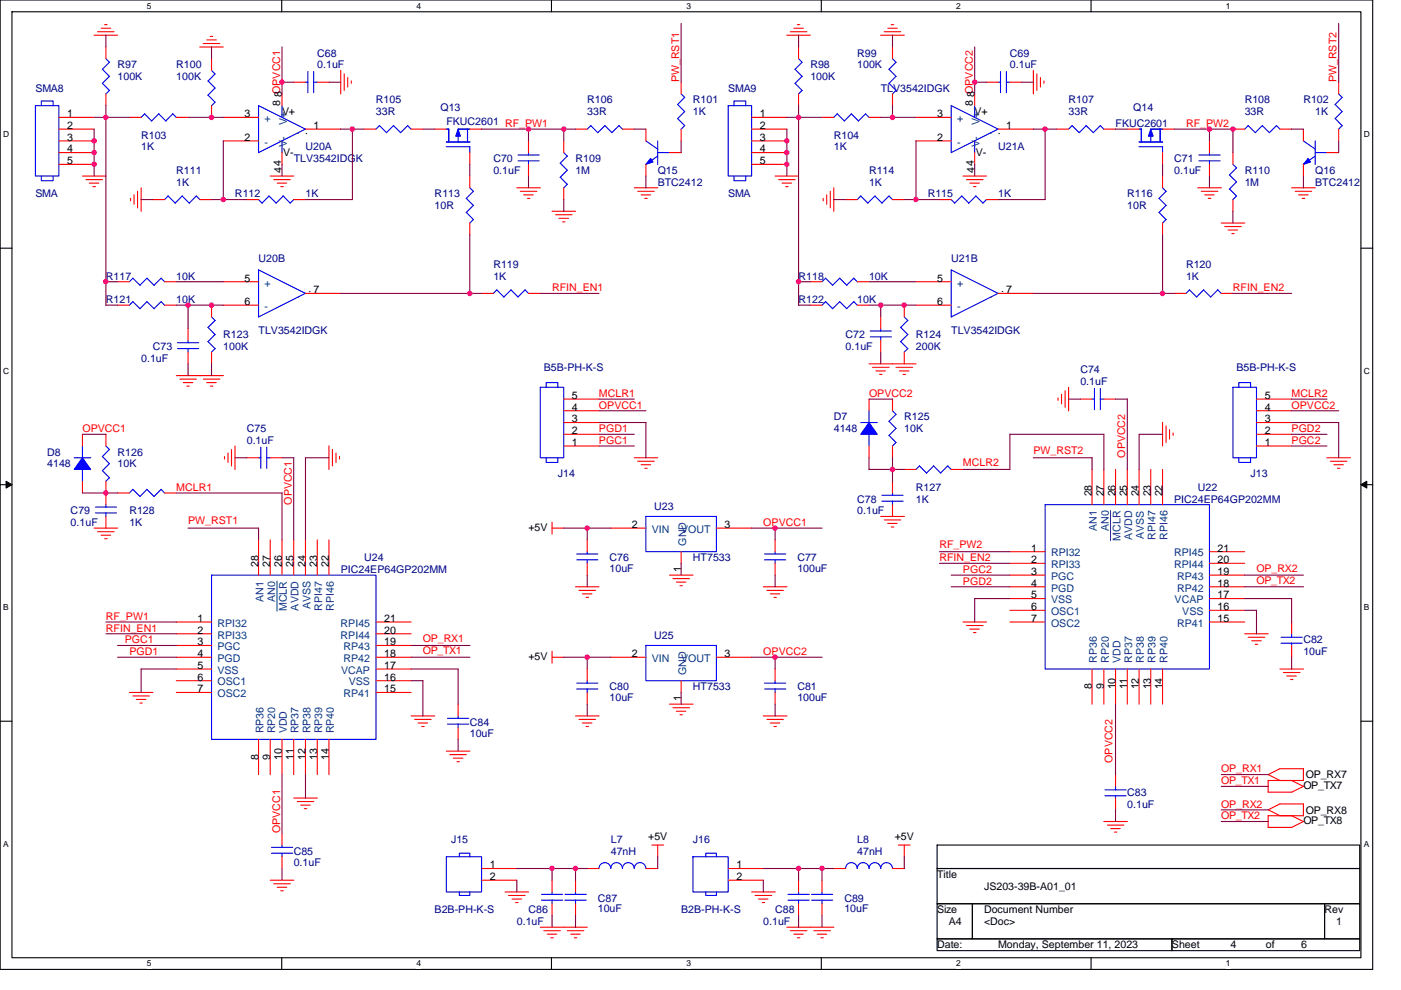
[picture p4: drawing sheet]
<svg xmlns="http://www.w3.org/2000/svg" width="297mm" height="210mm" viewBox="0 0 297 210" stroke-linecap="round" stroke-linejoin="round" font-family="sans-serif">
<path d="M0 0h291v205.6h-291zM2.5 2.5h286v200.6h-286z" fill="none" stroke="#000" stroke-width=".23"/>
<g fill="#fff">
<path d="M31.1 .3h1v1.9h-1z"/>
<path d="M31.1 203.4h1v2h-1z"/>
</g>
<path d="M59.7 0v2.5M59.7 203.1v2.5" fill="none" stroke="#000" stroke-width=".23"/>
<g fill="#fff">
<path d="M88.3 .3h1v1.9h-1z"/>
<path d="M88.3 203.4h1v2h-1z"/>
</g>
<path d="M116.9 0v2.5M116.9 203.1v2.5" fill="none" stroke="#000" stroke-width=".23"/>
<g fill="#fff">
<path d="M145.5 .3h1v1.9h-1z"/>
<path d="M145.5 203.4h1v2h-1z"/>
</g>
<path d="M174.1 0v2.5M174.1 203.1v2.5" fill="none" stroke="#000" stroke-width=".23"/>
<g fill="#fff">
<path d="M202.7 .3h1v1.9h-1z"/>
<path d="M202.7 203.4h1v2h-1z"/>
</g>
<path d="M231.3 0v2.5M231.3 203.1v2.5" fill="none" stroke="#000" stroke-width=".23"/>
<g fill="#fff">
<path d="M259.9 .3h1v1.9h-1z"/>
<path d="M259.9 203.4h1v2h-1z"/>
<path d="M.7 27.6h1.3v1.9h-1.3z"/>
<path d="M289.2 27.6h1.3v1.9h-1.3z"/>
<path d="M.7 77.7h1.3v2h-1.3z"/>
<path d="M289.2 77.7h1.3v2h-1.3z"/>
</g>
<path d="M0 52.6h2.5M288.5 52.6h2.5" fill="none" stroke="#000" stroke-width=".23"/>
<g fill="#fff">
<path d="M.7 127.9h1.2v2h-1.2z"/>
<path d="M289.2 127.9h1.2v2h-1.2z"/>
</g>
<path d="M0 102.8h2.5M288.5 102.8h2.5" fill="none" stroke="#000" stroke-width=".23"/>
<path d="M1.3 102.1l1.2 .7-1.2 .7zM288.5 102.8l1.3-.7v1.4z" fill="#000" stroke="#000" stroke-width=".21"/>
<g fill="#fff">
<path d="M.7 178h1.2v2h-1.2z"/>
<path d="M289.2 178h1.2v2h-1.2z"/>
</g>
<path d="M0 153h2.5M288.5 153h2.5M198.7 179.2h89.6v5h-89.6zM198.7 184.2h89.6v7.5h-89.6zM198.7 191.7h7.5v7.4h-7.5zM198.7 199.1h49.8v2.5h-49.8zM206.2 191.7h74.6v7.4h-74.6zM248.5 199.1h39.8v2.5h-39.8zM280.8 191.7h7.5v7.4h-7.5z" fill="none" stroke="#000" stroke-width=".23"/>
<g fill="none" stroke="#f00" stroke-width=".23">
<path d="M19.9 7.5h5M20.7 6.7h3.5M21.5 6h2M22.2 5.2h.5M22.5 10v2.4M22.5 19.9v2.5M42.4 10h4.9M43.1 9.2h3.5M43.9 8.5h2M44.6 7.7h.5M44.8 12.4v2.5M59.8 19.9v2.5"/>
<path d="M62.3 17.4h2.5M67.3 17.4h2.4M72.2 14.9v5M73 15.7v3.5M73.7 16.4v2.1M74.5 17.2v.5M144.4 17.4v2.5M166.8 7.5h5M167.6 6.7h3.5M168.3 6h2M169 5.2h.6M169.3 10v2.4"/>
<path d="M169.3 19.9v2.5M186.7 7.5h5M187.5 6.7h3.5M188.2 6h2M189 5.2h.5M189.2 10v2.4M189.2 19.9v2.5M206.6 19.9v2.5M209.1 17.4h2.5M214.1 17.4h2.5M219.1 14.9v5M219.8 15.7v3.5"/>
<path d="M220.6 16.4v2.1M221.3 17.2v.5M283.8 17.4v2.5M12.5 27.4h7.5M12.5 29.9h7.5M12.5 24.9h7.5M12.5 32.4h7.5M12.5 34.9h7.5M17.5 37.3h5M18.2 38.1h3.5M18.9 38.8h2.1M19.7 39.6h.5"/>
<path d="M27.4 24.9h2.5M29.9 39.8v5M37.4 24.9h2.5M44.8 22.4v2.5M47.3 29.9h7.5M47.3 24.9h7.5M57.3 37.3h5M58 38.1h3.5M58.8 38.8h2M59.5 39.6h.6M59.8 32.4v2.5M64.8 27.4h7.4"/>
<path d="M77.2 27.4h2.5M87.2 27.4h2.5M92.2 27.4h2.4M99.6 32.4v2.5M99.6 37.3v2.5M99.6 27.4h2.5M109.6 39.8h5M112.1 29.9v2.5M112.1 34.9v2.4M119.5 29.9v2.5M119.5 39.8v2.5M122 27.4h2.5"/>
<path d="M132 27.4h2.5M134.5 39.8h5M136.9 27.4v2.5M136.9 34.9v2.4M141.9 32.4h2.5M144.4 27.4v2.5M159.4 27.4h7.4M159.4 29.9h7.4M159.4 24.9h7.4M159.4 32.4h7.4M159.4 34.9h7.4M164.3 37.3h5"/>
<path d="M165.1 38.1h3.5M165.8 38.8h2M166.6 39.6h.5M174.3 24.9h2.5M176.8 39.8v5M184.3 24.9h2.4M194.2 29.9h7.5M194.2 24.9h7.5M204.2 37.3h5M204.9 38.1h3.5M205.6 38.8h2M206.4 39.6h.5"/>
<path d="M206.6 32.4v2.5M211.6 27.4h7.5M224.1 27.4h2.5M234 27.4h2.5M239 27.4h2.5M246.5 32.4v2.5M246.5 37.3v2.5M246.5 27.4h2.5M254 39.8h4.9M256.4 29.9v2.5M256.4 34.9v2.4M261.4 27.4h2.5"/>
<path d="M261.4 32.4v2.5M271.4 27.4h2.5M273.9 39.8h5M276.3 27.4v2.5M276.3 34.9v2.4M281.3 32.4h2.5M283.8 27.4v2.5M24.9 59.8h2.5M27.7 42.1v.5M28.4 41.3v2M29.2 40.6v3.5M32.4 42.3h2.5"/>
<path d="M34.9 59.8h2.5M42.4 42.3h2.4M47.3 59.8h7.5M52.3 42.3h2.5M62.3 42.3h2.5M99.6 47.3v2.5M110.3 40.6h3.5M111 41.3h2M111.8 42.1h.5M117 44.8h5M117.8 45.6h3.5M118.5 46.3h2"/>
<path d="M119.3 47.1h.5M135.2 40.6h3.5M135.9 41.3h2M136.7 42.1h.5M171.8 59.8h2.5M174.5 42.1v.5M175.3 41.3v2M176 40.6v3.5M179.3 42.3h2.5M181.8 59.8h2.5M189.2 42.3h2.5M194.2 59.8h7.5"/>
<path d="M199.2 42.3h2.5M209.1 42.3h2.5M246.5 47.3v2.5M254.7 40.6h3.5M255.4 41.3h2M256.2 42.1h.5M258.9 47.3h5M259.7 48h3.5M260.4 48.8h2M261.2 49.6h.5M261.4 42.3v2.5M274.6 40.6h3.5"/>
<path d="M275.3 41.3h2M276.1 42.1h.5M24.9 64.7h2.5M34.9 64.7h2.5M39.9 69.7v2.5M39.9 74.7v2.5M44.8 64.7v2.5M44.8 74.7v2.5M47.3 64.7h7.5M47.4 79.7h-10M64.8 62.2h7.4M102.1 62.2h2.5"/>
<path d="M112.1 62.2h2.5M171.8 64.7h2.5M181.8 64.7h2.5M185 77.9h3.5M185.7 78.7h2M186.5 79.4h.5M186.7 67.2v2.5M186.7 72.2v2.5M190 77.9h3.5M190.7 78.7h2M191.5 79.4h.5M191.7 64.7v2.5"/>
<path d="M191.7 74.7v2.5M194.2 64.7h7.5M194.2 77.2h-9.9M211.6 62.2h7.5M249 62.2h2.5M258.9 62.2h2.5M17.5 92.1v2.5M22.5 92.1v2.5M38.1 80.4h3.5M38.9 81.2h2M39.6 81.9h.5M43.1 80.4h3.5"/>
<path d="M43.8 81.2h2M44.6 81.9h.5M47.6 96.8v.6M48.3 96.1v2M49.1 95.3v3.5M49.8 94.6v5M52.3 97.1h2.5M57.3 97.1h2.5M69.7 94.6v5M70.5 95.3v3.5M71.2 96.1v2M72 96.8v.5"/>
<path d="M119.5 94.6h7.5M119.5 92.1h7.5M119.5 89.6h7.5M119.5 87.1h7.5M119.5 84.6h7.5M134.5 97.1h5M135.2 97.8h3.5M135.9 98.6h2M136.7 99.3h.5M184.3 84.6v2.5M184.3 94.6v2.5M189.2 84.6v2.5"/>
<path d="M189.2 94.6v2.5M191.7 99.6h2.5M201.7 99.6h2.5M224.3 84.4v.5M225.1 83.6v2M225.8 82.9v3.5M226.6 82.1v5M229.1 84.6h2.4M231.5 99.6v7.4M234 84.6h2.5M234 99.6v7.4M236.5 99.6v7.4"/>
<path d="M239 99.6v7.4M241.5 99.6v7.4M244 99.6v7.4M246.5 89.6v5M246.5 99.6v7.4M247.2 90.3v3.6M248 91.1v2M248.7 91.8v.6M266.4 94.6h7.5M266.4 92.1h7.5M266.4 89.6h7.5M266.4 87.1h7.5"/>
<path d="M266.4 84.6h7.5M281.3 97.1h5M282.1 97.8h3.5M282.8 98.6h2M283.6 99.3h.5M17.5 102.1v2.5M20 112h5M20.7 112.8h3.5M21.4 113.5h2M22.2 114.3h.5M22.5 102.1v4.9M22.5 109.5v2.5"/>
<path d="M24.9 104.6h2.5M34.9 104.6h2.5M54.8 114.5v7.5M57.3 114.5v7.5M59.8 114.5v7.5M62.3 114.5v7.5M64.8 114.5v7.5M67.3 114.5v7.5M69.7 114.5v7.5M117 112h2.5M117 110.8v2.5M124.5 114.5v2.5"/>
<path d="M124.5 119.5v2.5M129.5 112h7.4M144.4 117v2.5M151.9 112h7.5M164.3 114.5v2.5M164.3 119.5v2.5M186.7 109.5h5M187.5 110.3h3.5M188.2 111h2M189 111.8h.5M189.2 102.1v2.5M189.2 107v2.5"/>
<path d="M214.1 117h7.5M214.1 119.5h7.5M256.4 117h7.5M256.4 119.5h7.5M37.4 139.4h7.4M37.4 134.4h7.4M37.4 131.9h7.4M37.4 136.9h7.4M79.7 139.4h7.5M79.7 134.4h7.5M79.7 131.9h7.5M79.7 136.9h7.5"/>
<path d="M117 138.1v2.6M117 139.4h2.5M122 124.5h5M122.8 125.2h3.5M123.5 126h2M124.3 126.7h.5M129.5 139.4h7.4M141.9 122h5M142.7 122.7h3.5M143.4 123.5h2M144.2 124.2h.5M151.9 139.4h7.5"/>
<path d="M161.8 124.5h5.1M162.6 125.2h3.5M163.3 126h2M164.1 126.7h.5M204.2 131.9h5M204.9 132.7h3.5M205.6 133.4h2M206.4 134.2h.5M214.1 124.5h7.5M214.1 122h7.5M214.1 131.9h7.5M214.1 127h7.5"/>
<path d="M214.1 129.5h7.5M256.4 124.5h7.5M256.4 122h7.5M256.4 131.9h7.5M256.4 127h7.5M256.4 129.5h7.5M263.9 134.4h5M264.6 135.2h3.6M265.4 135.9h2M266.1 136.7h.6M273.9 131.9v2.5M273.9 136.9v2.5"/>
<path d="M27.4 146.9h5M28.2 147.6h3.5M28.9 148.4h2M29.7 149.1h.5M37.4 141.9h7.4M37.4 146.9h7.4M37.4 144.4h7.4M54.8 156.8v7.5M57.3 156.8v7.5M59.8 156.8v7.5M62.3 156.8v7.5M64.8 156.8v7.5"/>
<path d="M67.3 156.8v7.5M69.7 156.8v7.5M79.7 141.9h7.5M79.7 146.9h7.5M79.7 144.4h7.5M87.2 151.8h5M87.9 152.6h3.5M88.6 153.4h2.1M89.4 154.1h.5M94.6 159.3h5M97.1 149.4v2.4M97.1 154.3v2.5"/>
<path d="M122 151.8h5M122.8 152.6h3.5M123.5 153.4h2M124.3 154.1h.5M124.5 141.9v2.5M124.5 146.9v2.5M141.9 149.4h5M142.7 150.1h3.5M143.4 150.9h2M144.2 151.6h.5M144.4 144.4v2.5M161.8 151.8h5.1"/>
<path d="M162.6 152.6h3.5M163.3 153.4h2M164.1 154.1h.5M164.3 141.9v2.5M164.3 146.9v2.5M231.5 141.9v7.5M234 141.9v7.5M236.5 141.9v7.5M239 141.9v7.5M241.5 141.9v7.5M244 141.9v7.5M246.5 141.9v7.5"/>
<path d="M271.4 141.9h5M272.1 142.6h3.5M272.8 143.4h2M273.6 144.1h.5M59.8 176.7v2.5M62.3 169.3h5M63 170h3.5M63.8 170.8h2M64.5 171.5h.5M95.4 160.1h3.5M96.1 160.8h2M96.9 161.6h.5"/>
<path d="M138.2 179.2h2.5M139.4 179.2v2.5M190.5 179.2h2.5M191.7 179.2v2.5M234 174.2h5M234.8 175h3.5M235.5 175.7h2M236.3 176.5h.5M236.5 164.3v2.5M236.5 169.3v2.5M268.9 168h5M268.9 175.5h5"/>
<path d="M268.9 164.3l2.5 1.2M268.9 171.7l2.5 1.3M268.9 164.3l2.5-1.3h4.9v2.6M268.9 171.8l2.5-1.3h4.9v2.5M273.9 165.5l2.4 1.3-2.5 1.2M273.9 173l2.5 1.3M276.3 165.5h-7.4v2.5M276.3 173h-7.4v2.5M276.3 174.2l-2.5 1.3M57.3 186.7h5M58 187.5h3.5M58.8 188.2h2"/>
<path d="M59.5 188.9h.6M59.8 181.7v2.5M102.1 186.7h7.5M102.1 184.2h7.5M107.1 189.2h5M107.8 189.9h3.5M108.6 190.7h2M109.3 191.4h.6M115.3 197.4h3.5M116 198.1h2M116.8 198.9h.5M117 186.7v2.5"/>
<path d="M117 191.7v2.5M120.3 197.4h3.5M121 198.1h2M121.8 198.9h.5M122 186.7v2.5M122 191.7v2.5M124.5 184.2h2.5M124.5 196.7h-9.9M136.9 184.2h2.5M154.4 186.7h7.4M154.4 184.2h7.4M159.4 189.2h5"/>
<path d="M160.1 189.9h3.5M160.8 190.7h2M161.6 191.4h.5M167.6 197.4h3.5M168.3 198.1h2M169.1 198.9h.5M169.3 186.7v2.5M169.3 191.7v2.5M172.5 197.4h3.6M173.3 198.1h2M174.1 198.9h.5M174.3 186.7v2.5"/>
<path d="M174.3 191.7v2.5M176.8 184.2h2.5M176.8 196.7h-10M189.2 184.2h2.5"/>
</g>
<g fill="none" stroke="#00f" stroke-width=".23">
<path d="M21.7 14.7l1.5 1.5M21.7 17.7l1.5 1.5-.8 .7M22.5 12.4l.7 .8M23.2 13.2l-1.5 1.5M23.2 16.2l-1.5 1.5M44.1 17.2l1.5 1.5M44.8 14.9l.8 .8M45.6 15.7l-1.5 1.5M45.6 18.7l-1.5 1.5 1.5 1.5M64.8 17.4h.5M65.3 15.2v4.5M66.5 17.4h.8"/>
<path d="M66.5 15.2v4.5M144.4 19.9l.8 .8-1.5 1.5M168.6 14.7l1.5 1.5M168.6 17.7l1.5 1.5M169.3 12.4l.8 .8M170 13.2l-1.5 1.5M170 16.2l-1.5 1.5M170 19.2l-.7 .7M188.5 14.7l1.5 1.5M188.5 17.7l1.5 1.5-.8 .7M189.2 12.4l.8 .8M190 13.2l-1.5 1.5"/>
<path d="M190 16.2l-1.5 1.5M211.6 17.4h.5M212.1 15.2v4.5M213.4 17.4h.7M213.4 15.2v4.5M283.8 19.9l.8 .8-1.5 1.5M7.5 22.4h5v14.9h-5zM8.8 37.3v1h2.5v-1M8.8 22.4v-1h2.5v1M30.7 24.1l-.8 .8M33.7 24.2l1.5 1.5M33.7 24.1l-1.5 1.6-1.5-1.5"/>
<path d="M36.6 24.2l.8 .7M36.7 24.1l-1.5 1.6M45.6 21.7l-.8 .7M54.8 22.4l10 5M54.8 22.4v10l10-5M59.8 22.4v2.5M59.8 29.9v2.5M80.5 26.6l-.8 .8M83.4 26.6l1.6 1.6M83.5 26.6l-1.5 1.6-1.5-1.6M86.4 26.6l.8 .8M86.4 26.6l-1.5 1.5"/>
<path d="M94.6 31.1h5v1.3M94.6 30.1h5M94.6 27.4h.6l-.1 2.7M97.1 27.4h2.5M97.1 28.6v1.5M99.1 27.4v2.7M99.6 39.8l.8 .8-1.6 1.5 1.6 1.5-1.6 1.5M109.8 34.1h4.5M109.8 32.9h4.5M112.1 32.4v.5M112.1 34.1v.8M118.8 37.6l1.5 1.5-.8 .8"/>
<path d="M119.5 32.4l.8 .7-1.5 1.5 1.5 1.5M120.3 36.1l-1.5 1.5M125.3 26.6l1.5 1.6M125.3 26.6l-.8 .8M128.2 26.6l1.5 1.6M128.3 26.6l-1.6 1.5M131.2 26.6l.8 .8M131.3 26.6l-1.6 1.5M136.9 29.9l2.6 1.7M139.4 32.4h2.6M139.4 33.1l-2.5 1.8M139.4 29.9v5"/>
<path d="M143.7 22.2l1.5 1.5M143.7 25.1l1.5 1.6-.8 .7M145.2 23.7l-1.5 1.5M154.4 22.4h5v14.9h-5zM155.6 22.4v-1h2.5v1M155.6 37.3v1h2.5v-1M177.5 24.1l-.7 .8M180.5 24.1l-1.5 1.6-1.5-1.5M183.5 24.2l.8 .7M183.5 24.1l-1.5 1.6-1.5-1.5M201.7 22.4l9.9 5M201.7 22.4v10l9.9-5"/>
<path d="M206.6 22.4v2.5M206.6 29.9v2.5M227.3 26.6l-.7 .8M230.3 26.6l-1.5 1.6-1.5-1.6M233.3 26.6l.8 .8M233.3 26.6l-1.5 1.6-1.5-1.6M241.5 31.1h5v1.3M241.5 30.1h5M241.5 27.4h.5v2.7M244 27.4h2.5M244 28.6v1.5M246 27.4v2.7"/>
<path d="M246.5 39.8l.7 .8M254.2 34.1h4.5M254.2 32.9h4.5M256.4 32.4v.5M256.4 34.1v.8M260.7 37.1l1.5 1.5-1.6 1.5M261.4 34.9l.8 .7-1.6 1.5M264.6 26.6l1.6 1.6M264.7 26.6l-.8 .8M267.6 26.6l1.6 1.6M267.6 26.6l-1.5 1.5M270.6 26.6l.8 .8"/>
<path d="M270.7 26.6l-1.6 1.5M276.3 29.9l2.6 1.7M278.8 33.1l-2.5 1.8M278.8 29.9v5M278.8 32.4h2.5M283.1 22.2l1.5 1.5M283.1 25.1l1.5 1.6-.8 .7M284.6 23.7l-1.5 1.5M28.2 59l1.5 1.5M28.2 59l-.8 .8M34.2 59l.7 .8M34.2 59l-1.5 1.5"/>
<path d="M35.6 41.6l1.6 1.5 1.4-1.5 1.5 1.5 1.5-1.5 .8 .8M35.7 41.6l-.8 .7M54.8 42.3l.8 .8 1.4-1.5 1.5 1.5M60 41.6l1.5 1.5M60 41.6l-1.5 1.5M62.3 42.3l-.8 .8M98.9 45.1l1.5 1.5-.8 .7M175 59l1.5 1.5M175.1 59l-.8 .8M181.8 42.3l.7-.7 1.5 1.5M181.8 59.8l-.8-.8-1.5 1.5M189.2 42.4l-.7-.8-1.5 1.5-1.5-1.5-1.5 1.5"/>
<path d="M201.7 42.3l.7 .8M201.7 57.2l9.9 5M201.7 57.3v9.9M208.4 43.1l-1.5-1.5-1.5 1.5-1.5-1.5-1.5 1.5M209.1 42.3l-.7 .8M245.7 45.1l1.5 1.5M247.2 40.6l-1.5 1.5 1.5 1.5M247.2 43.6l-1.5 1.5M247.2 46.6l-.7 .7M260.7 40.1l1.5 1.5M262.2 41.6l-.8 .8M28.2 64l1.5 1.5"/>
<path d="M28.2 64l-.8 .7M29.7 60.5l1.5-1.5 1.5 1.5M29.7 65.5l1.5-1.5 1.5 1.5M34.2 64l.7 .7M34.2 64l-1.5 1.5M37.6 73.9h4.5M37.6 72.7h4.5M39.9 72.2v.5M39.9 73.9v.8M44.1 69.4l1.5 1.6M44.8 67.2l.8 .8M45.6 68l-1.5 1.5"/>
<path d="M45.6 71l-1.5 1.5 1.5 1.5M45.6 73.9l-.8 .8M54.8 67.2l10-5-10-4.9v9.9M105.3 61.5l1.5 1.5M105.4 61.5l-.8 .7M106.8 63l1.5-1.5 1.6 1.5M112.1 62.3l-.8-.8-1.5 1.5M175 64l1.5 1.5M175.1 64l-.8 .7M176.5 60.5l1.6-1.5 1.4 1.5M176.5 65.5l1.6-1.5 1.4 1.5M181.8 64.7l-.8-.7-1.5 1.5"/>
<path d="M184.5 71.5h4.5M184.5 70.2h4.5M186.7 69.7v.5M186.7 71.4v.8M191 69.4l1.5 1.6-1.6 1.5M191 72.5l1.5 1.5-.8 .7M191.7 67.2l.8 .8M192.5 68l-1.6 1.5M211.6 62.2l-9.9 5M251.5 62.2l.7-.7 1.5 1.5M255.2 61.5l1.5 1.5M255.2 61.5l-1.5 1.5"/>
<path d="M258.9 62.3l-.7-.8-1.5 1.5M15.7 97.1h3.5M17.5 94.6v2.5M17.5 99.5v2.6M21.7 96.8l1.5 1.6M21.7 99.8l1.5 1.5-.8 .8M22.5 94.6l.7 .8-1.5 1.5M23.2 98.3l-1.5 1.5M54.8 97.1h.5M55.3 94.8v4.5M56.5 97.1h.8M56.6 94.8v4.5"/>
<path d="M114.6 82.1h4.9v15h-4.9zM115.8 97.1v1h2.5v-1M115.8 82.1v-.9h2.5v.9M182.5 89.6h3.5M184.3 87.1v2.5M184.3 92.1v2.5M188.5 92.4l1.5 1.5-.8 .7M189.2 87.1l.8 .8-1.5 1.5 1.5 1.5M190 90.9l-1.5 1.5M194.2 99.6l.8-.8 1.5 1.6M201.7 99.6l-.7-.8-1.6 1.5M231.5 84.6h.6"/>
<path d="M232 82.4v4.5M233.3 84.6h.7M233.3 82.4v4.5M261.4 82.1h5v15h-5zM262.7 82.1v-.9h2.5v.9M262.7 97.1v1h2.5v-1M20.2 108.8h4.5M20.2 107.5h4.5M22.5 107v.6M22.5 108.8v.7M28.2 103.8l1.5 1.5 1.5-1.5 1.5 1.5M28.2 103.8l-.8 .8"/>
<path d="M34.2 103.8l.7 .8M34.2 103.8l-1.5 1.5M122.3 118.7h4.5M122.3 117.5h4.5M124.5 117v.5M124.5 118.7v.8M136.9 109.5h15v7.5h-15zM162.1 118.7h4.5M162.1 117.5h4.5M164.3 117v.5M164.3 118.7v.8M187 106.3h4.5"/>
<path d="M187 105.1h4.5M189.2 104.6v.5M189.2 106.3v.7M196.4 100.3l1.6-1.5 1.4 1.6M221.6 107h34.8v34.9h-34.8zM44.8 122h34.9v34.8h-34.9zM136.9 136.9h15v7.5h-15zM271.6 135.2h4.5M271.6 136.4h4.5M273.9 134.4v.8M273.9 136.4v.5M94.9 153.6h4.5"/>
<path d="M94.9 152.4h4.5M97.1 151.8v.6M97.1 153.6v.7M122.3 146.1h4.5M122.3 144.9h4.5M124.5 144.4v.5M124.5 146.1v.8M162.1 146.1h4.5M162.1 144.9h4.5M164.3 144.4v.5M164.3 146.1v.8M57.5 179.7h4.6"/>
<path d="M59.8 179.2v.5M234.3 167.5h4.5M234.3 168.8h4.5M236.5 166.8v.8M236.5 168.8v.5M57.5 181h4.6M59.8 181v.7M94.6 181.7h7.5v7.5h-7.5zM97.4 181.7v-.7h2.2v.7M97.4 189.2v.7h2.2v-.7M114.8 190.9h4.5M114.8 189.7h4.5"/>
<path d="M117 189.2v.5M117 190.9v.8M119.8 190.9h4.5M119.8 189.7h4.5M122 189.2v.5M122 190.9v.8M136.9 184.2a1.24 1.24 0 0 0-1.2-1.2 1.24 1.24 0 0 0-1.2 1.2 1.26 1.26 0 0 0-1.3-1.2 1.23 1.23 0 0 0-1.2 1.2 1.24 1.24 0 0 0-1.3-1.2 1.24 1.24 0 0 0-1.2 1.2 1.26 1.26 0 0 0-1.3-1.2 1.23 1.23 0 0 0-1.2 1.2M146.9 181.7h7.5v7.5h-7.5zM149.6 181.7v-.7h2.3v.7M149.6 189.2v.7h2.3v-.7M167.1 190.9h4.5M167.1 189.7h4.5"/>
<path d="M169.3 189.2v.5M169.3 190.9v.8M172.1 190.9h4.4M172.1 189.7h4.4M174.3 189.2v.5M174.3 190.9v.8M189.2 184.2a1.26 1.26 0 0 0-1.2-1.2 1.23 1.23 0 0 0-1.3 1.2 1.24 1.24 0 0 0-1.2-1.2 1.24 1.24 0 0 0-1.2 1.2 1.26 1.26 0 0 0-1.3-1.2 1.23 1.23 0 0 0-1.2 1.2 1.24 1.24 0 0 0-1.3-1.2 1.24 1.24 0 0 0-1.2 1.2"/>
</g>
<path d="M235.5 108.3v6.4M58.7 123.2v6.4" fill="none" stroke="#004080" stroke-width=".21"/>
<g fill="#00f" stroke="#00f" stroke-width=".23">
<path d="M97.1 27.4l.5 1.5h-1z" fill-rule="evenodd"/>
<path d="M184.3 89.6l1.7 2.5h-3.5z" fill-rule="evenodd"/>
<path d="M17.5 97.1l1.7 2.5h-3.5z" fill-rule="evenodd"/>
<path d="M244 27.4l.5 1.5h-1z" fill-rule="evenodd"/>
<path d="M277.3 33.6l.6 .8-1.6 .5z" fill-rule="evenodd"/>
<path d="M137.9 33.6l.5 .8-1.5 .5z" fill-rule="evenodd"/>
</g>
<g fill="none" stroke="#800040" stroke-width=".23">
<path d="M22.5 7.5v2.5M44.8 9.9v2.5M59.8 17.4h2.5M59.8 9.9v10M69.7 17.4h2.5M144.4 5v12.4M169.3 7.5v2.5M189.2 7.5v2.5M206.6 17.4h2.5M206.6 9.9v10M216.6 17.4h2.5M283.8 5v12.4"/>
<path d="M19.9 24.9h7.5M20 27.4v9.9M22.5 22.4v42.3M39.9 24.9h7.4M47.3 29.9v12.4M59.8 34.8v2.5M72.2 27.4h5M74.7 27.4v14.9h-10M89.6 27.4h2.6M99.6 34.8v2.5M102.1 27.4h19.9M112.1 37.3v2.5"/>
<path d="M112.1 27.4v2.5M119.5 27.4v2.5M134.4 27.4h2.5M136.9 37.3v2.5M144.4 29.9v2.5M166.8 27.4v9.9M169.3 22.4v42.3h2.5M174.3 24.9h-7.5M189.2 22.4v2.5M194.2 24.9h-7.5M194.2 29.9v12.4M206.6 34.8v2.5"/>
<path d="M219.1 27.4h5M221.6 27.4v14.9h-10M236.5 27.4h2.5M246.5 34.8v2.5M248.9 27.4h12.5M256.4 37.3v2.5M256.4 27.4v2.5M261.4 27.4v5M273.8 27.4h2.5M276.3 37.3v2.6M283.8 29.9v2.5M22.4 59.8h2.5"/>
<path d="M29.9 42.3h2.5M37.4 59.8h10M44.8 42.3h7.5M99.6 49.8v12.4M119.5 42.3v2.5M169.3 59.8h2.5M176.8 42.3h2.5M184.3 59.8h9.9M191.7 42.3h7.5M246.5 49.8v12.4M261.4 44.8v2.5M22.4 64.7h2.5"/>
<path d="M37.4 64.7h9.9M39.9 64.7v5M39.9 77.2v2.5M44.8 77.2v2.5M72.2 62.2h29.9M114.5 62.2h12.5M184.3 64.7h9.9M186.7 74.7v2.5M186.7 64.7v2.5M219.1 62.2h29.9M261.4 62.2h12.5M17.5 92.1h5"/>
<path d="M49.8 97.1h2.5M59.8 97.1h2.5v17.4M69.8 97.1h-5v17.4M127 89.6h9.9v7.5M127 84.6h7.5M127 87.1h10M127 92.1h7.5M127 94.6h7.5M184.3 84.6h4.9M184.3 97.1v2.5M184.3 99.6h7.4M189.2 97.1v5"/>
<path d="M219.1 97.1h12.5M226.6 84.6h2.5M231.5 97.1v2.5M234 92.1v7.5M234.1 92.1h-20v7.5h-9.9M236.5 84.6h2.5M239 84.6v15M246.5 92.1h-5v7.5M273.9 89.6h9.9v7.5M273.9 84.6h7.4M273.9 87.1h9.9M273.9 92.1h7.4"/>
<path d="M273.9 94.6h7.4M17.5 104.6h7.5M37.4 104.6h22.4v9.9M39.9 112h14.9M54.8 112v2.5M119.5 112h10M124.5 112v2.5M144.4 119.5v2.5M159.4 112h14.9M164.3 112v2.5M199.2 119.5h14.9M199.2 117h14.9"/>
<path d="M22.5 131.9h14.9M22.5 134.4h14.9M24.9 139.4h12.5M24.9 136.9h12.5M87.2 139.4h12.4M87.2 136.9h12.4M119.5 139.4h10M124.5 139.4v2.5M124.5 122v2.5M159.4 139.4h14.9M164.3 139.4v2.5M164.3 122v2.5"/>
<path d="M201.7 124.5h12.4M201.7 122h12.4M206.6 127h7.5M206.6 127v5M263.9 127h10v5M263.9 122h12.5M263.9 124.5h12.5M263.9 129.5h2.5v5M273.9 139.4v2.5M29.9 141.9h7.5M29.9 141.9v5M87.1 141.9h10v7.5"/>
<path d="M87.2 144.4h2.5v7.5M97.1 156.8v2.5M124.5 149.4v2.5M144.4 146.9v2.5M164.3 149.4v2.5M236.5 149.4v14.9M59.8 164.3v12.5M64.8 164.3v5M236.5 171.8v2.5M258.9 164.3h10M258.9 166.8h10M258.9 171.8h10"/>
<path d="M258.9 174.2h10M59.8 184.2v2.5M109.6 184.2h14.9M109.6 186.7v2.5M117 194.2v2.5M117 184.2v2.5M122 184.2v2.5M122 194.2v2.5M139.4 181.7v2.5M161.8 186.7v2.5M161.8 184.2h15M169.3 194.2v2.5"/>
<path d="M169.3 184.2v2.5M174.3 194.2v2.5M174.3 184.2v2.5M191.7 181.7v2.5"/>
</g>
<g fill="#f0f" stroke="#f0f" stroke-width=".23">
<circle cx="59.8" cy="17.4" r=".49"/>
<circle cx="22.4" cy="59.7" r=".49"/>
<circle cx="22.4" cy="24.9" r=".49"/>
<circle cx="20" cy="29.9" r=".49"/>
<circle cx="74.7" cy="27.4" r=".49"/>
<circle cx="112" cy="27.4" r=".49"/>
<circle cx="119.5" cy="27.4" r=".49"/>
<circle cx="20" cy="34.8" r=".49"/>
<circle cx="47.3" cy="42.3" r=".49"/>
<circle cx="99.6" cy="62.2" r=".49"/>
<circle cx="39.9" cy="64.7" r=".5"/>
<circle cx="124.5" cy="112" r=".49"/>
<circle cx="164.3" cy="112" r=".49"/>
<circle cx="206.6" cy="17.4" r=".49"/>
<circle cx="169.3" cy="59.7" r=".49"/>
<circle cx="169.3" cy="24.9" r=".49"/>
<circle cx="221.6" cy="27.4" r=".49"/>
<circle cx="256.4" cy="27.4" r=".49"/>
<circle cx="261.4" cy="27.4" r=".49"/>
<circle cx="194.2" cy="42.3" r=".49"/>
<circle cx="166.8" cy="34.8" r=".49"/>
<circle cx="166.8" cy="32.4" r=".49"/>
<circle cx="246.5" cy="62.2" r=".49"/>
<circle cx="191.7" cy="64.7" r=".49"/>
<circle cx="124.5" cy="139.4" r=".49"/>
<circle cx="164.3" cy="139.4" r=".5"/>
<circle cx="44.8" cy="24.9" r=".49"/>
<circle cx="189.2" cy="24.9" r=".49"/>
<circle cx="169.3" cy="184.2" r=".49"/>
<circle cx="117" cy="184.2" r=".49"/>
<circle cx="44.8" cy="64.7" r=".49"/>
<circle cx="186.7" cy="64.7" r=".49"/>
<circle cx="174.3" cy="184.2" r=".49"/>
<circle cx="122" cy="184.2" r=".49"/>
<circle cx="189.2" cy="99.6" r=".49"/>
<circle cx="22.4" cy="104.5" r=".49"/>
<circle cx="20" cy="32.4" r=".49"/>
<circle cx="166.8" cy="29.9" r=".49"/>
</g>
<g font-size="2.2" fill="#000080">
<text x="24.9" y="14.5">R97</text>
<text x="24.9" y="17">100K</text>
<text x="37.4" y="14.5">R100</text>
<text x="37.4" y="17">100K</text>
<text x="67.3" y="12">C68</text>
<text x="67.3" y="14.5">0.1uF</text>
<text x="171.8" y="14.5">R98</text>
<text x="171.8" y="17">100K</text>
<text x="181.8" y="12">R99</text>
<text x="181.8" y="14.5">100K</text>
<text x="214.1" y="12">C69</text>
<text x="214.1" y="14.5">0.1uF</text>
<text x="7.5" y="19.5">SMA8</text>
<text x="79.7" y="21.9">R105</text>
<text x="93.4" y="23.5">Q13</text>
<text x="124.5" y="21.9">R106</text>
<text x="146.9" y="21.9">R101</text>
<text x="154.4" y="19.5">SMA9</text>
<text x="186.7" y="19.5">TLV3542IDGK</text>
<text x="226.6" y="21.9">R107</text>
<text x="240.3" y="23.5">Q14</text>
<text x="263.9" y="21.9">R108</text>
<text x="276.3" y="21.9">R102</text>
<text x="29.9" y="29.4">R103</text>
<text x="79.7" y="24.4">33R</text>
<text x="94.6" y="26.4">FKUC2601 RF_PW1</text>
<text x="124.5" y="24.4">33R</text>
<text x="146.9" y="24.4">1K</text>
<text x="176.8" y="29.4">R104</text>
<text x="226.6" y="24.4">33R</text>
<text x="236.5" y="26.9">FKUC2601</text>
<text x="263.9" y="24.4">33R</text>
<text x="278.8" y="24.4">1K</text>
<text x="29.9" y="31.9">1K</text>
<text x="62.3" y="34.4">TLV3542IDGK</text>
<text x="64.8" y="31.9">U20A</text>
<text x="104.6" y="34.4">C70</text>
<text x="122" y="34.4">R109</text>
<text x="176.8" y="31.9">1K</text>
<text x="211.6" y="31.9">U21A</text>
<text x="249" y="34.4">C71</text>
<text x="7.5" y="41.9">SMA</text>
<text x="37.4" y="36.9">R111</text>
<text x="37.4" y="39.4">1K</text>
<text x="49.8" y="41.9">R112</text>
<text x="64.8" y="41.9">1K</text>
<text x="92.2" y="41.9">R113</text>
<text x="104.6" y="36.9">0.1uF</text>
<text x="122" y="36.9">1M</text>
<text x="139.4" y="36.9">Q15</text>
<text x="139.4" y="39.4">BTC2412</text>
<text x="154.4" y="41.9">SMA</text>
<text x="184.3" y="36.9">R114</text>
<text x="184.3" y="39.4">1K</text>
<text x="196.7" y="41.9">R115</text>
<text x="211.6" y="41.9">1K</text>
<text x="239" y="41.9">R116</text>
<text x="249" y="36.9">0.1uF</text>
<text x="263.9" y="36.9">R110</text>
<text x="263.9" y="39.4">1M</text>
<text x="278.8" y="36.9">Q16</text>
<text x="278.8" y="39.4">BTC2412</text>
<text x="92.2" y="44.4">10R</text>
<text x="239" y="44.4">10R</text>
<text x="22.5" y="59.3">R117</text>
<text x="37.4" y="59.3">10K</text>
<text x="54.8" y="55.6">U20B</text>
<text x="104.6" y="56.8">R119</text>
<text x="104.6" y="59.3">1K</text>
<text x="169.3" y="59.3">R118</text>
<text x="184.3" y="59.3">10K</text>
<text x="201.7" y="55.6">U21B</text>
<text x="251.5" y="56.8">R120</text>
<text x="251.5" y="59.3">1K</text>
<text x="22.5" y="64.3">R121</text>
<text x="37.4" y="64.3">10K</text>
<text x="169.3" y="64.3">R122</text>
<text x="181.8" y="64.3">10K</text>
<text x="47.3" y="71.7">R123</text>
<text x="54.8" y="70.7">TLV3542IDGK</text>
<text x="179.3" y="71.7">C72</text>
<text x="194.2" y="71.7">R124</text>
<text x="201.7" y="70.7">TLV3542IDGK</text>
<text x="29.9" y="76.7">0.1uF</text>
<text x="32.4" y="74.2">C73</text>
<text x="47.3" y="74.2">100K</text>
<text x="179.3" y="74.2">0.1uF</text>
<text x="194.2" y="74.2">200K</text>
<text x="115.3" y="78.7">B5B-PH-K-S</text>
<text x="229.1" y="79.2">C74</text>
<text x="229.1" y="81.7">0.1uF</text>
<text x="262.2" y="78.7">B5B-PH-K-S</text>
<text x="176.8" y="89.2">D7</text>
<text x="191.7" y="89.2">R125</text>
<text x="52.3" y="91.7">C75</text>
<text x="52.3" y="94.1">0.1uF</text>
<text x="176.8" y="91.7">4148</text>
<text x="191.7" y="91.7">10K</text>
<text x="10" y="96.6">D8</text>
<text x="10" y="99.1">4148</text>
<text x="24.9" y="96.6">R126</text>
<text x="24.9" y="99.1">10K</text>
<text x="118.3" y="101.1">J14</text>
<text x="265.2" y="101.1">J13</text>
<text x="181.8" y="106.6">C78</text>
<text x="194.2" y="104.1">R127</text>
<text x="194.2" y="106.6">1K</text>
<text x="249" y="106.6">PIC24EP64GP202MM</text>
<text x="254" y="104.1">U22</text>
<text x="15" y="109.1">C79</text>
<text x="15" y="111.6">0.1uF</text>
<text x="27.4" y="109.1">R128</text>
<text x="27.4" y="111.6">1K</text>
<text x="138.7" y="108.1">U23</text>
<text x="181.8" y="109.1">0.1uF</text>
<text x="77.2" y="119">U24</text>
<text x="129.2" y="119">C76</text>
<text x="146.9" y="119">HT7533</text>
<text x="169.1" y="119">C77</text>
<text x="72.2" y="121.5">PIC24EP64GP202MM</text>
<text x="129.2" y="121.3">10uF</text>
<text x="169.1" y="121.3">100uF</text>
<text x="138.7" y="135.5">U25</text>
<text x="276.3" y="136.5">C82</text>
<text x="276.3" y="138.9">10uF</text>
<text x="129.2" y="146.4">C80</text>
<text x="129.2" y="148.7">10uF</text>
<text x="146.9" y="146.4">HT7533</text>
<text x="169.1" y="146.4">C81</text>
<text x="169.1" y="148.7">100uF</text>
<text x="99.6" y="153.9">C84</text>
<text x="99.6" y="156.4">10uF</text>
<text x="239" y="168.8">C83</text>
<text x="239" y="171.3">0.1uF</text>
<text x="95.6" y="178.8">J15</text>
<text x="129.5" y="178.8">L7</text>
<text x="146.9" y="178.8">J16</text>
<text x="181.8" y="178.8">L8</text>
<text x="62.3" y="181.3">C85</text>
<text x="62.3" y="183.7">0.1uF</text>
<text x="129.5" y="181.3">47nH</text>
<text x="181.8" y="181.3">47nH</text>
<text x="126.7" y="191.2">C87</text>
<text x="179" y="191.2">C89</text>
<text x="92.2" y="193.7">B2B-PH-K-S</text>
<text x="109.6" y="196.2">0.1uF</text>
<text x="112.1" y="193.7">C86</text>
<text x="126.7" y="193.5">10uF</text>
<text x="144.4" y="193.7">B2B-PH-K-S</text>
<text x="161.8" y="196.2">0.1uF</text>
<text x="164.3" y="193.7">C88</text>
<text x="179" y="193.5">10uF</text>
</g>
<g font-size="2.2" fill="#f00">
<text x="144" y="17.4" transform="rotate(-90 144 17.4)">PW_RST1</text>
<text x="283.4" y="17.4" transform="rotate(-90 283.4 17.4)">PW_RST2</text>
<text x="251.5" y="26.9">RF_PW2</text>
<text x="117" y="61.8">RFIN_EN1</text>
<text x="261.4" y="61.8">RFIN_EN2</text>
<text x="127" y="84.2">MCLR1</text>
<text x="127" y="86.7">OPVCC1</text>
<text x="184.3" y="84.2">OPVCC2</text>
<text x="273.9" y="84.2">MCLR2</text>
<text x="273.9" y="86.7">OPVCC2</text>
<text x="17.5" y="91.7">OPVCC1</text>
<text x="127" y="91.7">PGD1</text>
<text x="127" y="94.1">PGC1</text>
<text x="273.9" y="91.7">PGD2</text>
<text x="273.9" y="94.1">PGC2</text>
<text x="204.2" y="98.9">MCLR2</text>
<text x="219.1" y="96.4">PW_RST2</text>
<text x="238.6" y="97.1" transform="rotate(-90 238.6 97.1)">OPVCC2</text>
<text x="37.4" y="104.1">MCLR1</text>
<text x="61.9" y="107" transform="rotate(-90 61.9 107)">OPVCC1</text>
<text x="39.9" y="111.1">PW_RST1</text>
<text x="161.8" y="111.6">OPVCC1</text>
<text x="199.2" y="119">RFIN_EN2</text>
<text x="199.2" y="116.3">RF_PW2</text>
<text x="204.2" y="121.5">PGC2</text>
<text x="204.2" y="124">PGD2</text>
<text x="266.4" y="123.8">OP_TX2</text>
<text x="266.4" y="121.3">OP_RX2</text>
<text x="22.5" y="131.5">RF_PW1</text>
<text x="22.5" y="134">RFIN_EN1</text>
<text x="26.4" y="136.5">PGC1</text>
<text x="89.7" y="136.2">OP_RX1</text>
<text x="27.4" y="138.9">PGD1</text>
<text x="89.7" y="138.7">OP_TX1</text>
<text x="161.8" y="138.9">OPVCC2</text>
<text x="235.9" y="161.8" transform="rotate(-90 235.9 161.8)">OPVCC2</text>
<text x="258.9" y="163.8">OP_RX1</text>
<text x="258.9" y="166.3">OP_TX1</text>
<text x="258.9" y="171.3">OP_RX2</text>
<text x="258.9" y="173.8">OP_TX2</text>
<text x="59.4" y="176.7" transform="rotate(-90 59.4 176.7)">OPVCC1</text>
</g>
<g font-size="2.2">
<text x="59.4" y="22.4" transform="rotate(-90 59.4 22.4)">8</text>
<text x="59.8" y="20.7" transform="rotate(-90 59.8 20.7)">8OPVCC1</text>
<text x="206.2" y="22.4" transform="rotate(-90 206.2 22.4)">8</text>
<text x="206.6" y="20.7" transform="rotate(-90 206.6 20.7)">8OPVCC2</text>
<text x="14.2" y="24.9">1</text>
<text x="14.2" y="27.4">2</text>
<text x="14.2" y="29.9">3</text>
<text x="51.8" y="29.9">2</text>
<text x="51.8" y="24.9">3</text>
<text x="59.8" y="24.4">V+</text>
<text x="65.1" y="28.6" transform="rotate(-90 65.1 28.6)">.</text>
<text x="66.5" y="27.4">1</text>
<text x="161.1" y="24.9">1</text>
<text x="161.1" y="27.4">2</text>
<text x="161.1" y="29.9">3</text>
<text x="198.7" y="29.9">2</text>
<text x="198.7" y="24.9">3</text>
<text x="206.6" y="24.4">V+</text>
<text x="212" y="28.6" transform="rotate(-90 212 28.6)">.</text>
<text x="213.4" y="27.4">1</text>
<text x="14.2" y="32.3">4</text>
<text x="14.2" y="34.8">5</text>
<text x="60" y="33.1">V-</text>
<text x="161.1" y="32.3">4</text>
<text x="161.1" y="34.8">5</text>
<text x="206.9" y="33.1">V-</text>
<text x="59.8" y="36.7" transform="rotate(-90 59.8 36.7)">44</text>
<text x="206.6" y="36.7" transform="rotate(-90 206.6 36.7)">44</text>
<text x="51.8" y="59.7">5</text>
<text x="198.7" y="59.7">5</text>
<text x="51.8" y="64.7">6</text>
<text x="65.8" y="62.2" transform="rotate(-90 65.8 62.2)">.</text>
<text x="66.5" y="62.2">7</text>
<text x="198.7" y="64.7">6</text>
<text x="212.7" y="62.2" transform="rotate(-90 212.7 62.2)">.</text>
<text x="213.4" y="62.2">7</text>
<text x="121.3" y="89.6">3</text>
<text x="121.3" y="87.1">4</text>
<text x="121.3" y="84.6">5</text>
<text x="268.1" y="89.6">3</text>
<text x="268.1" y="87.1">4</text>
<text x="268.1" y="84.6">5</text>
<text x="121.3" y="94.6">1</text>
<text x="121.3" y="92.1">2</text>
<text x="268.1" y="94.6">1</text>
<text x="268.1" y="92.1">2</text>
<text x="231.5" y="105.3" transform="rotate(-90 231.5 105.3)">28</text>
<text x="234" y="105.3" transform="rotate(-90 234 105.3)">27</text>
<text x="236.5" y="105.3" transform="rotate(-90 236.5 105.3)">26</text>
<text x="239" y="105.3" transform="rotate(-90 239 105.3)">25</text>
<text x="241.5" y="105.3" transform="rotate(-90 241.5 105.3)">24</text>
<text x="244" y="105.3" transform="rotate(-90 244 105.3)">23</text>
<text x="246.5" y="105.3" transform="rotate(-90 246.5 105.3)">22</text>
<text x="112.1" y="112.6">+5V</text>
<text x="134" y="112">2</text>
<text x="153.6" y="112">3</text>
<text x="218.6" y="117">1</text>
<text x="218.6" y="119.5">2</text>
<text x="258.2" y="119.5">20</text>
<text x="258.2" y="117">21</text>
<text x="54.8" y="120.2" transform="rotate(-90 54.8 120.2)">28</text>
<text x="57.3" y="120.2" transform="rotate(-90 57.3 120.2)">27</text>
<text x="59.8" y="120.2" transform="rotate(-90 59.8 120.2)">26</text>
<text x="62.2" y="120.2" transform="rotate(-90 62.2 120.2)">25</text>
<text x="64.7" y="120.2" transform="rotate(-90 64.7 120.2)">24</text>
<text x="67.2" y="120.2" transform="rotate(-90 67.2 120.2)">23</text>
<text x="69.7" y="120.2" transform="rotate(-90 69.7 120.2)">22</text>
<text x="144.4" y="121.3" transform="rotate(-90 144.4 121.3)">1</text>
<text x="218.6" y="122">3</text>
<text x="218.6" y="124.4">4</text>
<text x="258.2" y="124.4">18</text>
<text x="258.2" y="122">19</text>
<text x="41.9" y="131.9">1</text>
<text x="81.4" y="131.9">21</text>
<text x="218.6" y="126.9">5</text>
<text x="218.6" y="129.4">6</text>
<text x="218.6" y="131.9">7</text>
<text x="258.2" y="131.9">15</text>
<text x="258.2" y="129.4">16</text>
<text x="258.2" y="126.9">17</text>
<text x="41.9" y="134.4">2</text>
<text x="41.9" y="136.9">3</text>
<text x="81.4" y="136.9">19</text>
<text x="81.4" y="134.4">20</text>
<text x="41.9" y="139.4">4</text>
<text x="41.9" y="141.9">5</text>
<text x="81.4" y="141.9">17</text>
<text x="81.4" y="139.4">18</text>
<text x="112.1" y="139.9">+5V</text>
<text x="134" y="139.4">2</text>
<text x="153.6" y="139.4">3</text>
<text x="41.9" y="144.4">6</text>
<text x="41.9" y="146.9">7</text>
<text x="81.4" y="146.9">15</text>
<text x="81.4" y="144.4">16</text>
<text x="144.4" y="148.7" transform="rotate(-90 144.4 148.7)">1</text>
<text x="231.5" y="146.2" transform="rotate(-90 231.5 146.2)">8</text>
<text x="234" y="146.2" transform="rotate(-90 234 146.2)">9</text>
<text x="236.5" y="146.2" transform="rotate(-90 236.5 146.2)">10</text>
<text x="239" y="146.2" transform="rotate(-90 239 146.2)">11</text>
<text x="241.5" y="146.2" transform="rotate(-90 241.5 146.2)">12</text>
<text x="244" y="146.2" transform="rotate(-90 244 146.2)">13</text>
<text x="246.5" y="146.2" transform="rotate(-90 246.5 146.2)">14</text>
<text x="54.8" y="161.2" transform="rotate(-90 54.8 161.2)">8</text>
<text x="57.3" y="161.2" transform="rotate(-90 57.3 161.2)">9</text>
<text x="59.8" y="161.2" transform="rotate(-90 59.8 161.2)">10</text>
<text x="62.2" y="161.2" transform="rotate(-90 62.2 161.2)">11</text>
<text x="64.7" y="161.2" transform="rotate(-90 64.7 161.2)">12</text>
<text x="67.2" y="161.2" transform="rotate(-90 67.2 161.2)">13</text>
<text x="69.7" y="161.2" transform="rotate(-90 69.7 161.2)">14</text>
<text x="276.3" y="167.3">OP_TX7</text>
<text x="276.9" y="165.1">OP_RX7</text>
<text x="276.9" y="172.6">OP_RX8</text>
<text x="137.5" y="178.3">+5V</text>
<text x="189.7" y="178.3">+5V</text>
<text x="276.3" y="174.8">OP_TX8</text>
<text x="103.8" y="184.2">1</text>
<text x="156.1" y="184.2">1</text>
<text x="103.8" y="186.7">2</text>
<text x="156.1" y="186.7">2</text>
<text x="198.7" y="186.2">Title</text>
<text x="208.6" y="188.7">JS203-39B-A01_01</text>
<text x="198.7" y="193.7">Size</text>
<text x="201.2" y="196.2">A4</text>
<text x="208.6" y="193.7">Document Number</text>
<text x="208.6" y="196.2">&lt;Doc&gt;</text>
<text x="280.8" y="193.7">Rev</text>
<text x="283.3" y="196.2">1</text>
<text x="198.7" y="201.2">Date:</text>
<text x="211.6" y="201.2">Monday, September 11, 2023</text>
<text x="248.5" y="201.2">Sheet</text>
<text x="260.9" y="201.2">4</text>
<text x="268.4" y="201.2">of</text>
<text x="275.8" y="201.2">6</text>
</g>
<g font-size="2.2" fill="#004080">
<text x="56.1" y="25.9">+</text>
<text x="60.8" y="26.5" transform="rotate(-90 60.8 26.5)">V+</text>
<text x="62.9" y="28.4">.</text>
<text x="202.9" y="25.9">+</text>
<text x="207.7" y="26.5" transform="rotate(-90 207.7 26.5)">V+</text>
<text x="209.8" y="28.4">.</text>
<text x="56.1" y="30.9">-</text>
<text x="60.8" y="31.1" transform="rotate(-90 60.8 31.1)">V-</text>
<text x="202.9" y="30.9">-</text>
<text x="207.7" y="31.1" transform="rotate(-90 207.7 31.1)">V-</text>
<text x="56.1" y="60.8">+</text>
<text x="56.1" y="65.7">-</text>
<text x="62.9" y="63.2">.</text>
<text x="202.9" y="60.8">+</text>
<text x="202.9" y="65.7">-</text>
<text x="209.8" y="63.2">.</text>
<text x="138.2" y="113">VIN</text>
<text x="144.4" y="113">VOUT</text>
<text x="232.6" y="112.7" transform="rotate(-90 232.6 112.7)">AN1</text>
<text x="235.1" y="112.7" transform="rotate(-90 235.1 112.7)">AN0</text>
<text x="145.5" y="115.8" transform="rotate(-90 145.5 115.8)">GND</text>
<text x="222.8" y="118">RPI32</text>
<text x="237.6" y="114.7" transform="rotate(-90 237.6 114.7)">MCLR</text>
<text x="240" y="114.6" transform="rotate(-90 240 114.6)">AVDD</text>
<text x="242.5" y="114.3" transform="rotate(-90 242.5 114.3)">AVSS</text>
<text x="245" y="114.6" transform="rotate(-90 245 114.6)">RPI47</text>
<text x="247.5" y="114.6" transform="rotate(-90 247.5 114.6)">RPI46</text>
<text x="248.9" y="118">RPI45</text>
<text x="222.8" y="120.5">RPI33</text>
<text x="222.8" y="123">PGC</text>
<text x="222.8" y="125.5">PGD</text>
<text x="248.9" y="120.5">RPI44</text>
<text x="249.6" y="125.5">RP42</text>
<text x="249.6" y="123">RP43</text>
<text x="55.9" y="127.6" transform="rotate(-90 55.9 127.6)">AN1</text>
<text x="58.3" y="127.6" transform="rotate(-90 58.3 127.6)">AN0</text>
<text x="60.8" y="129.6" transform="rotate(-90 60.8 129.6)">MCLR</text>
<text x="63.3" y="129.5" transform="rotate(-90 63.3 129.5)">AVDD</text>
<text x="65.8" y="129.2" transform="rotate(-90 65.8 129.2)">AVSS</text>
<text x="68.3" y="129.5" transform="rotate(-90 68.3 129.5)">RPI47</text>
<text x="70.8" y="129.5" transform="rotate(-90 70.8 129.5)">RPI46</text>
<text x="222.8" y="128">VSS</text>
<text x="222.8" y="130.5">OSC1</text>
<text x="249" y="128">VCAP</text>
<text x="250.7" y="130.5">VSS</text>
<text x="46.1" y="132.9">RPI32</text>
<text x="46.1" y="135.4">RPI33</text>
<text x="46.1" y="137.9">PGC</text>
<text x="72.2" y="135.4">RPI44</text>
<text x="72.2" y="132.9">RPI45</text>
<text x="72.8" y="137.9">RP43</text>
<text x="222.8" y="132.9">OSC2</text>
<text x="249.6" y="132.9">RP41</text>
<text x="46.1" y="140.4">PGD</text>
<text x="46.1" y="142.9">VSS</text>
<text x="72.3" y="142.9">VCAP</text>
<text x="72.8" y="140.4">RP42</text>
<text x="138.2" y="140.4">VIN</text>
<text x="144.4" y="140.4">VOUT</text>
<text x="145.5" y="143.1" transform="rotate(-90 145.5 143.1)">GND</text>
<text x="232.6" y="140.7" transform="rotate(-90 232.6 140.7)">RP36</text>
<text x="235.1" y="140.7" transform="rotate(-90 235.1 140.7)">RP20</text>
<text x="237.6" y="140.7" transform="rotate(-90 237.6 140.7)">VDD</text>
<text x="240" y="140.7" transform="rotate(-90 240 140.7)">RP37</text>
<text x="242.5" y="140.7" transform="rotate(-90 242.5 140.7)">RP38</text>
<text x="245" y="140.7" transform="rotate(-90 245 140.7)">RP39</text>
<text x="247.5" y="140.7" transform="rotate(-90 247.5 140.7)">RP40</text>
<text x="46.1" y="145.4">OSC1</text>
<text x="46.1" y="147.9">OSC2</text>
<text x="72.8" y="147.9">RP41</text>
<text x="74" y="145.4">VSS</text>
<text x="55.9" y="155.6" transform="rotate(-90 55.9 155.6)">RP36</text>
<text x="58.3" y="155.6" transform="rotate(-90 58.3 155.6)">RP20</text>
<text x="60.8" y="155.6" transform="rotate(-90 60.8 155.6)">VDD</text>
<text x="63.3" y="155.6" transform="rotate(-90 63.3 155.6)">RP37</text>
<text x="65.8" y="155.6" transform="rotate(-90 65.8 155.6)">RP38</text>
<text x="68.3" y="155.6" transform="rotate(-90 68.3 155.6)">RP39</text>
<text x="70.8" y="155.6" transform="rotate(-90 70.8 155.6)">RP40</text>
</g>
<g font-size="1.8">
<text x="31.1" y="1.8">5</text>
<text x="88.3" y="1.8">4</text>
<text x="145.5" y="1.8">3</text>
<text x="202.7" y="1.8">2</text>
<text x="259.9" y="1.8">1</text>
<text x=".7" y="29.1">D</text>
<text x="289.2" y="29.1">D</text>
<text x=".7" y="79.3">C</text>
<text x="289.2" y="79.3">C</text>
<text x=".7" y="129.5">B</text>
<text x="289.2" y="129.5">B</text>
<text x=".7" y="179.6">A</text>
<text x="289.2" y="179.6">A</text>
<text x="31.1" y="205">5</text>
<text x="88.3" y="205">4</text>
<text x="145.5" y="205">3</text>
<text x="202.7" y="205">2</text>
<text x="259.9" y="205">1</text>
</g>
</svg>
